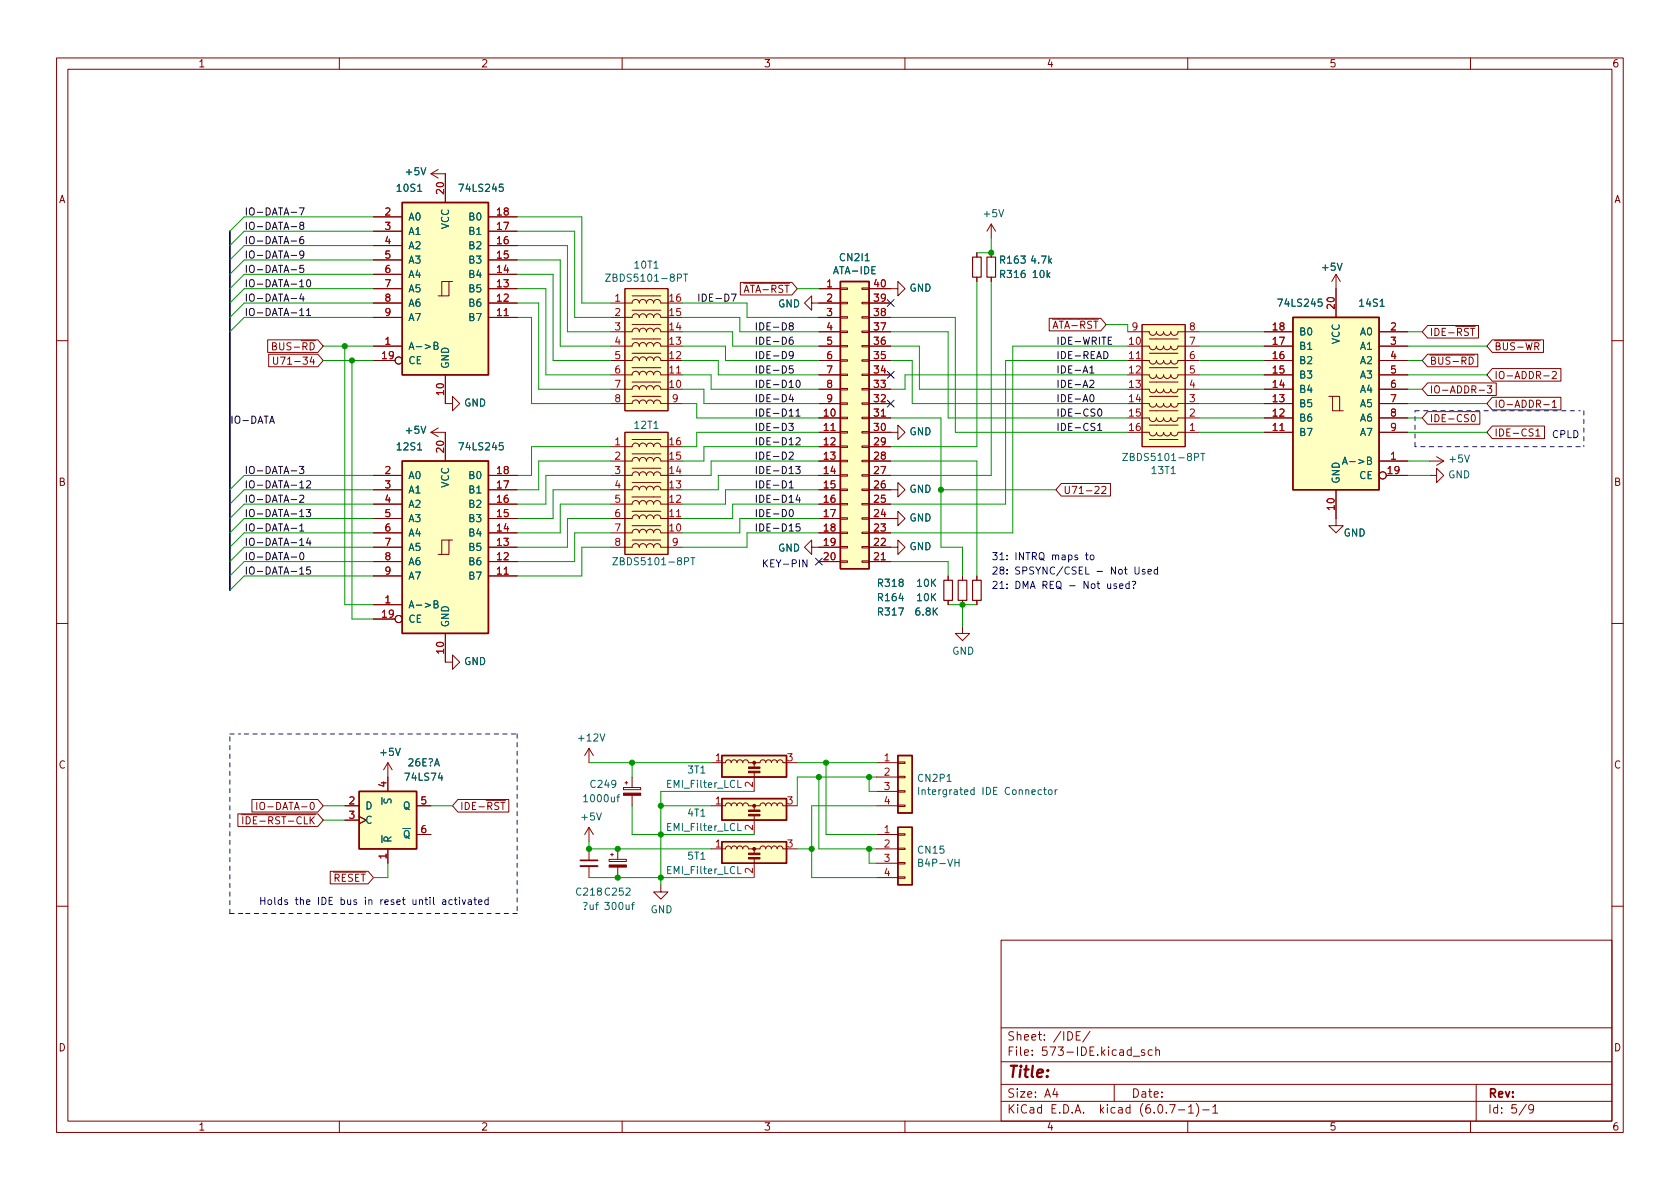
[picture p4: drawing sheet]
<svg xmlns="http://www.w3.org/2000/svg" width="297mm" height="210mm" viewBox="0 0 297 210" stroke-linecap="round" stroke-linejoin="round" font-family="sans-serif">
<g fill="none" stroke="#840000" stroke-width=".18">
<path d="M10 10.2h277v190.1h-277zM12 12.2h273v186.1h-273zM60 10.2v2M110 10.2v2M160 10.2v2M210 10.2v2M260 10.2v2M66 38.3h5.1M76.2 30.7l1.3 .8M76.2 30.7h2.5v5.1M77.5 30l-1.3 .7M86.4 38.3h5"/>
<path d="M175.3 39.6v2.6M175.3 39.6l-.8 1.3M175.3 39.6l.7 1.3M66 56.1h5.1M66 53.6h5.1M66 51h5.1M66 48.5h5.1M66 46h5.1M66 43.4h5.1M66 40.9h5.1M79.4 49.8h-1.3v2.5M80 49.8h-.6v2.5h-1.9"/>
<path d="M86.4 56.1h5M86.4 53.6h5M86.4 51h5M86.4 48.5h5M86.4 46h5M86.4 43.4h5M86.4 40.9h5M107.9 58.7h3.9a.64 .64 0 0 1 .6-.7 .64 .64 0 0 1 .6 .7 .64 .64 0 0 1 .7-.7 .64 .64 0 0 1 .6 .7 .64 .64 0 0 1 .6-.7 .64 .64 0 0 1 .7 .7 .64 .64 0 0 1 .6-.7 .64 .64 0 0 1 .6 .7h1.3M107.9 56.1h3.9a.64 .64 0 0 1 .6-.6 .64 .64 0 0 1 .6 .6 .64 .64 0 0 1 .7-.6 .64 .64 0 0 1 .6 .6 .64 .64 0 0 1 .6-.6 .64 .64 0 0 1 .7 .6 .64 .64 0 0 1 .6-.6 .64 .64 0 0 1 .6 .6h1.3M107.9 53.6h3.9a.64 .64 0 0 1 .6-.6 .64 .64 0 0 1 .6 .6 .64 .64 0 0 1 .7-.6 .64 .64 0 0 1 .6 .6 .64 .64 0 0 1 .6-.6 .64 .64 0 0 1 .7 .6 .64 .64 0 0 1 .6-.6 .64 .64 0 0 1 .6 .6h1.3M110.5 51h7.6v21.6h-7.6zM111.8 59.9h5"/>
<path d="M111.8 57.4h5M111.8 54.9h5M111.8 52.3h5M130.9 49.9h9.1l1 1.1-1 1.2h-9.1zM143.5 53.6v-1.3l-1.3 1.3 1.3 1.3v-1.3h5.1M144.8 58.7h3.8M144.8 56.1h3.8M144.8 51h3.8M148.6 58.5h1.3v.3h-1.3zM148.6 56h1.3v.3h-1.3zM148.6 53.5h1.3v.2h-1.3zM148.6 50.9h1.3v.3h-1.3z"/>
<path d="M152.4 58.5h1.3v.3h-1.3zM152.4 56h1.3v.3h-1.3zM152.4 53.5h1.3v.2h-1.3zM152.4 50.9h1.3v.3h-1.3zM153.7 51h5v-1.2l1.3 1.2-1.3 1.3v-1.3M153.7 58.7h3.8M153.7 56.1h3.8M153.7 53.6h3.8M172.7 44.7v.8M172.7 49v.8M175.3 44.7v.8M175.3 49v.8"/>
<path d="M185.5 56.3h9.1l1 1.1-1 1.1h-9.1zM199.4 58.7h3.8a.64 .64 0 0 0 .6 .6 .64 .64 0 0 0 .7-.6 .64 .64 0 0 0 .6 .6 .64 .64 0 0 0 .6-.6 .64 .64 0 0 0 .7 .6 .64 .64 0 0 0 .6-.6 .64 .64 0 0 0 .6 .6 .64 .64 0 0 0 .7-.6h3.8M201.9 57.4h7.6v21.6h-7.6zM203.2 59.9h5.1M223.5 58.7h5.1M236.2 48.5l.8 1.3M236.2 48.5v7.6M236.2 48.5l-.7 1.3M243.8 58.7h5.1M252.4 57.6h9v2.2h-9l-.9-1.1zM10 60.2h2M47.3 60.1h8.9l.9 1.1-.9 1.1h-8.9z"/>
<path d="M47.5 62.6h8.7l.9 1.1-.9 1.2h-8.7zM48.4 63.1v1.1l.2 .2h.4l.1-.2v-1.1M49.6 63.1h.8l-.5 1.3M66 61.2h5.1M66 63.7h3.8M76.2 76.4h2.5v5.1M76.2 76.4l1.3 .8M77.5 75.7l-1.3 .7M78.7 66.3v5.1h1.3v-1.3l1.3 1.3-1.3 1.2v-1.2M107.9 71.4h3.9a.64 .64 0 0 1 .6-.7 .64 .64 0 0 1 .6 .7 .64 .64 0 0 1 .7-.7 .64 .64 0 0 1 .6 .7 .64 .64 0 0 1 .6-.7 .64 .64 0 0 1 .7 .7 .64 .64 0 0 1 .6-.7 .64 .64 0 0 1 .6 .7h3.8M107.9 68.8h3.9a.64 .64 0 0 1 .6-.6 .64 .64 0 0 1 .6 .6 .64 .64 0 0 1 .7-.6 .64 .64 0 0 1 .6 .6 .64 .64 0 0 1 .6-.6 .64 .64 0 0 1 .7 .6 .64 .64 0 0 1 .6-.6 .64 .64 0 0 1 .6 .6h1.3M107.9 66.3h3.9a.64 .64 0 0 1 .6-.6 .64 .64 0 0 1 .6 .6 .64 .64 0 0 1 .7-.6 .64 .64 0 0 1 .6 .6 .64 .64 0 0 1 .6-.6 .64 .64 0 0 1 .7 .6 .64 .64 0 0 1 .6-.6 .64 .64 0 0 1 .6 .6h3.8"/>
<path d="M107.9 63.7h3.9a.64 .64 0 0 1 .6-.6 .64 .64 0 0 1 .6 .6 .64 .64 0 0 1 .7-.6 .64 .64 0 0 1 .6 .6 .64 .64 0 0 1 .6-.6 .64 .64 0 0 1 .7 .6 .64 .64 0 0 1 .6-.6 .64 .64 0 0 1 .6 .6h1.3M107.9 61.2h3.9a.64 .64 0 0 1 .6-.6 .64 .64 0 0 1 .6 .6 .64 .64 0 0 1 .7-.6 .64 .64 0 0 1 .6 .6 .64 .64 0 0 1 .6-.6 .64 .64 0 0 1 .7 .6 .64 .64 0 0 1 .6-.6 .64 .64 0 0 1 .6 .6h1.3M107.9 79h3.9a.64 .64 0 0 1 .6-.6 .64 .64 0 0 1 .6 .6 .64 .64 0 0 1 .7-.6 .64 .64 0 0 1 .6 .6 .64 .64 0 0 1 .6-.6 .64 .64 0 0 1 .7 .6 .64 .64 0 0 1 .6-.6 .64 .64 0 0 1 .6 .6h1.3M110.5 76.4h7.6v21.6h-7.6zM111.8 62.5h5M111.8 65h5M111.8 67.6h5M111.8 70.1h5M111.8 77.7h5M144.8 61.2h3.8M144.8 63.7h3.8M144.8 66.3h3.8"/>
<path d="M144.8 68.8h3.8M144.8 71.4h3.8M144.8 73.9h3.8M144.8 76.4h3.8M144.8 79h3.8M148.6 78.9h1.3v.2h-1.3zM148.6 76.3h1.3v.3h-1.3zM148.6 73.8h1.3v.2h-1.3zM148.6 71.2h1.3v.3h-1.3zM148.6 68.7h1.3v.3h-1.3zM148.6 66.2h1.3v.2h-1.3zM148.6 63.6h1.3v.3h-1.3z"/>
<path d="M148.6 61.1h1.3v.2h-1.3zM152.4 78.9h1.3v.2h-1.3zM152.4 76.3h1.3v.3h-1.3zM152.4 73.8h1.3v.2h-1.3zM152.4 71.2h1.3v.3h-1.3zM152.4 68.7h1.3v.3h-1.3zM152.4 66.2h1.3v.2h-1.3zM152.4 63.6h1.3v.3h-1.3zM152.4 61.1h1.3v.2h-1.3zM153.7 76.4h5v-1.2l1.3 1.2-1.3 1.3v-1.3M153.7 61.2h3.8M153.7 63.7h3.8"/>
<path d="M153.7 66.3h3.8M153.7 68.8h3.8M153.7 71.4h3.8M153.7 73.9h3.8M153.7 79h3.8M199.4 63.7h3.8a.64 .64 0 0 0 .6 .7 .64 .64 0 0 0 .7-.7 .64 .64 0 0 0 .6 .7 .64 .64 0 0 0 .6-.7 .64 .64 0 0 0 .7 .7 .64 .64 0 0 0 .6-.7 .64 .64 0 0 0 .6 .7 .64 .64 0 0 0 .7-.7h3.8M201.9 61.2h1.3a.64 .64 0 0 0 .6 .6 .64 .64 0 0 0 .7-.6 .64 .64 0 0 0 .6 .6 .64 .64 0 0 0 .6-.6 .64 .64 0 0 0 .7 .6 .64 .64 0 0 0 .6-.6 .64 .64 0 0 0 .6 .6 .64 .64 0 0 0 .7-.6h3.8M201.9 66.3h1.3a.64 .64 0 0 0 .6 .6 .64 .64 0 0 0 .7-.6 .64 .64 0 0 0 .6 .6 .64 .64 0 0 0 .6-.6 .64 .64 0 0 0 .7 .6 .64 .64 0 0 0 .6-.6 .64 .64 0 0 0 .6 .6 .64 .64 0 0 0 .7-.6h3.8M201.9 68.8h1.3a.64 .64 0 0 0 .6 .7 .64 .64 0 0 0 .7-.7 .64 .64 0 0 0 .6 .7 .64 .64 0 0 0 .6-.7 .64 .64 0 0 0 .7 .7 .64 .64 0 0 0 .6-.7 .64 .64 0 0 0 .6 .7 .64 .64 0 0 0 .7-.7h3.8M201.9 71.4h1.3a.64 .64 0 0 0 .6 .6 .64 .64 0 0 0 .7-.6 .64 .64 0 0 0 .6 .6 .64 .64 0 0 0 .6-.6 .64 .64 0 0 0 .7 .6 .64 .64 0 0 0 .6-.6 .64 .64 0 0 0 .6 .6 .64 .64 0 0 0 .7-.6h3.8M201.9 73.9h1.3a.64 .64 0 0 0 .6 .6 .64 .64 0 0 0 .7-.6 .64 .64 0 0 0 .6 .6 .64 .64 0 0 0 .6-.6 .64 .64 0 0 0 .7 .6 .64 .64 0 0 0 .6-.6 .64 .64 0 0 0 .6 .6 .64 .64 0 0 0 .7-.6h3.8M201.9 76.4h1.3a.64 .64 0 0 0 .6 .7 .64 .64 0 0 0 .7-.7 .64 .64 0 0 0 .6 .7 .64 .64 0 0 0 .6-.7 .64 .64 0 0 0 .7 .7 .64 .64 0 0 0 .6-.7 .64 .64 0 0 0 .6 .7 .64 .64 0 0 0 .7-.7h3.8"/>
<path d="M203.2 62.5h5.1M203.2 65h5.1M203.2 67.6h5.1M203.2 70.1h5.1M203.2 72.6h5.1M203.2 75.2h5.1M203.2 77.7h5.1M223.5 61.2h5.1M223.5 63.7h5.1M223.5 66.3h5.1M223.5 68.8h5.1M223.5 71.4h5.1"/>
<path d="M223.5 73.9h5.1M223.5 76.4h5.1M234.9 70.1h.7v2.5h1.9M235.6 70.1h1.3v2.5M243.8 61.2h5.1M243.8 63.7h5.1M243.8 66.3h5.1M243.8 68.8h5.1M243.8 71.4h5.1M243.8 73.9h5.1M243.8 76.4h5.1M252.4 67.7h12.2v2.2h-12.2l-.9-1.1z"/>
<path d="M252.4 62.6h8.9v2.3h-8.9l-.9-1.2zM252.4 72.8h9.3v2.2h-9.3l-.9-1.1zM260.3 73.4l.1-.1a.68 .68 0 0 1 .5 .6 .68 .68 0 0 1-.5 .7 .85 .85 0 0 1-.1-1.2zM261.5 69h1M263 68.2h.8l-.5 .5 .4 .1v.6l-.2 .1-.5-.1M263.8 70.3h12.2v2.2h-12.2l-.9-1.1zM263.8 75.3h9.3v2.3h-9.3l-.9-1.2zM263.8 60.1h9.1v2.2h-9.1l-.9-1.1zM263.8 65.2h12.2v2.2h-12.2l-.9-1.1zM271.6 76.2l.3-.4v1.3M271.6 77.1h.7M272.9 71.5h1"/>
<path d="M272.9 66.5h1M274.5 71.1l.3-.3v1.2M274.5 65.8l.4-.1 .3 .3-.8 1h.8M274.5 72h.7M285 60.2h2M66 84.1h5.1M66 86.6h5.1M66 89.1h5.1M66 91.7h5.1M66 94.2h5.1M66 96.8h5.1M66 99.3h5.1"/>
<path d="M79.4 95.5h-1.3v2.5M80 95.5h-.6v2.5h-1.9M86.4 84.1h5M86.4 86.6h5M86.4 89.1h5M86.4 91.7h5M86.4 94.2h5M86.4 96.8h5M86.4 99.3h5M107.9 96.8h3.9a.64 .64 0 0 1 .6-.7 .64 .64 0 0 1 .6 .7 .64 .64 0 0 1 .7-.7 .64 .64 0 0 1 .6 .7 .64 .64 0 0 1 .6-.7 .64 .64 0 0 1 .7 .7 .64 .64 0 0 1 .6-.7 .64 .64 0 0 1 .6 .7h3.8M107.9 94.2h3.9a.64 .64 0 0 1 .6-.6 .64 .64 0 0 1 .6 .6 .64 .64 0 0 1 .7-.6 .64 .64 0 0 1 .6 .6 .64 .64 0 0 1 .6-.6 .64 .64 0 0 1 .7 .6 .64 .64 0 0 1 .6-.6 .64 .64 0 0 1 .6 .6h1.3M107.9 91.7h3.9a.64 .64 0 0 1 .6-.6 .64 .64 0 0 1 .6 .6 .64 .64 0 0 1 .7-.6 .64 .64 0 0 1 .6 .6 .64 .64 0 0 1 .6-.6 .64 .64 0 0 1 .7 .6 .64 .64 0 0 1 .6-.6 .64 .64 0 0 1 .6 .6h3.8"/>
<path d="M107.9 89.1h3.9a.64 .64 0 0 1 .6-.6 .64 .64 0 0 1 .6 .6 .64 .64 0 0 1 .7-.6 .64 .64 0 0 1 .6 .6 .64 .64 0 0 1 .6-.6 .64 .64 0 0 1 .7 .6 .64 .64 0 0 1 .6-.6 .64 .64 0 0 1 .6 .6h1.3M107.9 86.6h3.9a.64 .64 0 0 1 .6-.6 .64 .64 0 0 1 .6 .6 .64 .64 0 0 1 .7-.6 .64 .64 0 0 1 .6 .6 .64 .64 0 0 1 .6-.6 .64 .64 0 0 1 .7 .6 .64 .64 0 0 1 .6-.6 .64 .64 0 0 1 .6 .6h1.3M107.9 84.1h3.9a.64 .64 0 0 1 .6-.7 .64 .64 0 0 1 .6 .7 .64 .64 0 0 1 .7-.7 .64 .64 0 0 1 .6 .7 .64 .64 0 0 1 .6-.7 .64 .64 0 0 1 .7 .7 .64 .64 0 0 1 .6-.7 .64 .64 0 0 1 .6 .7h1.3M107.9 81.5h3.9a.64 .64 0 0 1 .6-.6 .64 .64 0 0 1 .6 .6 .64 .64 0 0 1 .7-.6 .64 .64 0 0 1 .6 .6 .64 .64 0 0 1 .6-.6 .64 .64 0 0 1 .7 .6 .64 .64 0 0 1 .6-.6 .64 .64 0 0 1 .6 .6h1.3M111.8 95.5h5M111.8 93h5M111.8 90.4h5M111.8 87.9h5M111.8 85.3h5M111.8 82.8h5M111.8 80.3h5M143.5 96.8v-1.3l-1.3 1.3 1.3 1.2v-1.2h5.1"/>
<path d="M144.8 81.5h3.8M144.8 84.1h3.8M144.8 86.6h3.8M144.8 89.1h3.8M144.8 91.7h3.8M144.8 94.2h3.8M144.8 99.3h3.8M148.6 99.2h1.3v.2h-1.3zM148.6 96.6h1.3v.3h-1.3zM148.6 94.1h1.3v.3h-1.3zM148.6 91.6h1.3v.2h-1.3zM148.6 89h1.3v.3h-1.3z"/>
<path d="M148.6 86.5h1.3v.2h-1.3zM148.6 83.9h1.3v.3h-1.3zM148.6 81.4h1.3v.3h-1.3zM152.4 99.2h1.3v.2h-1.3zM152.4 96.6h1.3v.3h-1.3zM152.4 94.1h1.3v.3h-1.3zM152.4 91.6h1.3v.2h-1.3zM152.4 89h1.3v.3h-1.3zM152.4 86.5h1.3v.2h-1.3zM152.4 83.9h1.3v.3h-1.3zM152.4 81.4h1.3v.3h-1.3zM153.7 96.8h5v-1.3l1.3 1.3-1.3 1.2v-1.2"/>
<path d="M153.7 91.7h5v-1.3l1.3 1.3-1.3 1.3v-1.3M153.7 86.6h5v-1.3l1.3 1.3-1.3 1.3v-1.3M153.7 81.5h3.8M153.7 84.1h3.8M153.7 89.1h3.8M153.7 94.2h3.8M153.7 99.3h3.8M187.6 85.5h8.7v2.2h-8.7l-.9-1.1zM193.6 86.1l.5-.1 .2 .4-.8 .9h.8M194.8 86.1l.5-.1 .2 .4-.8 .9h.8M236.2 86.6v6.4h-1.3l1.3 1.2 1.3-1.2h-1.3M243.8 81.5h5.1"/>
<path d="M245.1 84.1h3.8M252.7 84.1h1.3v-1.3l1.3 1.3-1.3 1.2v-1.2M252.7 81.5h2.6M254 80.8l1.3 .7M255.3 81.5l-1.3 .8M10 110.2h2M66 106.9h5.1M66 101.8h5.1M66 109.5h3.8M78.7 112v5.1h1.3v-1.3l1.3 1.3-1.3 1.3v-1.3M86.4 101.8h5M167.6 101.8v.8"/>
<path d="M167.6 106.2v.7M170.2 110.7v1.3h1.2l-1.2 1.3-1.3-1.3h1.3M170.2 101.8v.8M170.2 106.2v.7M172.7 101.8v.8M172.7 106.2v.7M285 110.2h2M68.6 134.9l-.8 1.2M68.6 134.9v5M68.6 134.9l.7 1.2M104.1 132.3v2.6M104.1 132.3l-.7 1.3"/>
<path d="M104.1 132.3l.8 1.3M110.2 139.3h3.1v.3h-3.1zM110.5 138.4h.5M110.7 138.2v.5M111.8 137.4v1.9M125.7 134.9h2.6l.1-.4 .4-.1 .3 .1 .2 .4 .1-.4 .3-.1 .5 .1 .1 .4 .1-.3 .2-.2 .5 .1 .2 .4 .2-.4 .3-.1 .4 .1 .1 .4h2.1l.1-.4 .3-.1 .4 .1 .2 .4 .2-.4 .4-.1 .3 .1 .1 .4 .2-.4 .4-.1 .3 .1 .1 .4 .2-.4 .3-.1 .4 .1 .1 .4h2.6M133.3 134.9v.7M133.3 136.6v3.3M154.9 134.9h3.8M154.9 137.4h3.8M154.9 139.9h3.8M158.7 139.8h1.3v.3h-1.3z"/>
<path d="M158.7 137.3h1.3v.2h-1.3zM158.7 134.7h1.3v.3h-1.3zM42.1 143.9h14.1l.9 1.1-.9 1.1h-14.1zM42.6 144.1h.6M44.5 141.4h11.7l.9 1.1-.9 1.1h-11.7zM45.4 141.9v1.3M46 142.1l.2-.2a.43 .43 0 0 1 .6 .4v.4a.42 .42 0 0 1-.4 .5 .42 .42 0 0 1-.5-.5zM58.4 154.1h6.7l.9 1.1-.9 1.1h-6.7zM61 142.5h2.5M61 145h2.5M63.5 144.4l1.3 .6-1.3 .7M68.6 150.1v2.5"/>
<path d="M73.7 147.6h2.5M73.7 142.5h2.5M81 141.4h9v2.2h-9l-1-1.1zM104.1 146.3v2.5M104.1 150.1v2M104.1 153.2v2M104.1 146.3l-.7 1.3M104.1 146.3l.8 1.3M107.7 152h3v.3h-3zM107.9 151.1h.6M108.2 150.9v.5M109.2 150.1v1.9"/>
<path d="M109.2 153.3v1.9M111.8 140.6v1.9M116.8 156.5v1.2h1.3l-1.3 1.3-1.2-1.3h1.2M125.7 142.5h2.6l.1-.4 .4-.1 .3 .1 .2 .4 .1-.4 .3-.1 .5 .1 .1 .4 .1-.3 .2-.2 .5 .1 .2 .4 .2-.4 .3-.1 .4 .1 .1 .4h2.1l.1-.3 .3-.2 .4 .1 .2 .4 .2-.4 .4-.1 .3 .2 .1 .3 .2-.4 .4-.1 .3 .2 .1 .3 .2-.4 .3-.1 .4 .1 .1 .4h2.6M125.7 150.1h2.6l.1-.4 .4-.1 .3 .1 .2 .4 .1-.4 .3-.1 .5 .1 .1 .4 .1-.3 .2-.2 .5 .1 .2 .4 .2-.4 .3-.1 .4 .1 .1 .4h2.1l.1-.3 .3-.2 .4 .1 .2 .4 .2-.4 .4-.1 .3 .2 .1 .3 .2-.4 .4-.1 .3 .2 .1 .3 .2-.4 .3-.1 .4 .1 .1 .4h2.6M133.3 142.5v.8M133.3 144.3v3.3M133.3 150.1v.8M133.3 151.9v3.3M154.9 147.6h3.8M154.9 150.1h3.8M154.9 152.6h3.8"/>
<path d="M154.9 155.2h3.8M154.9 142.5h3.8M158.7 155.1h1.3v.2h-1.3zM158.7 152.5h1.3v.3h-1.3zM158.7 150h1.3v.2h-1.3zM158.7 147.4h1.3v.3h-1.3zM158.7 142.4h1.3v.2h-1.3zM10 160.2h2M177 166.3h108v32h-108zM285 160.2h2M60 198.3v2M110 198.3v2"/>
<path d="M160 198.3v2M177 194.8h108M177 191.8h108M177 187.8h108M177 181.8h108M186.5 192.5l-.4 1h1M186.9 193v1M190.3 183.1h.5M191 182.4h-.7v1.5h.7M192.7 182.4l-1.3 1.9M197 191.8v3M200.4 186.8h1.1"/>
<path d="M202.4 185.7l-.4-.1-.2 .2 .1 .3 .5 .1v.4h-.6M203.7 185.7l-.4-.1-.3 .3v.4l.1 .3h.6M204.4 185.8l.2-.2 .3 .1 .1 .9M204.4 185.1v1.5M206.8 195.3h1l-.7 1.5M208.4 196.3h1.1M210 198.3v2M210.1 195.8l.5-.5v1.5M210.1 196.8h.9M211.5 195.1a1.72 1.72 0 0 1 0 2.3M212.6 196.3h1.2M214.4 195.8l.5-.5v1.5"/>
<path d="M214.4 196.8h.9M260 198.3v2M261 191.8v6.5M269.9 195.3l-1.3 1.9M271.2 196l-.3 .3h-.3l-.3-.3 .1-.6 .5-.1 .2 .2a.99 .99 0 0 1-.4 1.3h-.3"/>
<circle cx="70.5" cy="63.7" r=".63"/>
<circle cx="244.5" cy="84.1" r=".63"/>
<circle cx="70.5" cy="109.5" r=".63"/>
</g>
<g fill="#ffffc2" stroke="#ffffc2" stroke-width=".18">
<path d="M158.7 146.3h2.6v10.2h-2.6z"/>
<path d="M201.9 57.4h7.6v21.6h-7.6z"/>
<path d="M110.5 51h7.6v21.6h-7.6z"/>
<path d="M63.5 139.9h10.2v10.2h-10.2z"/>
<path d="M127.6 133.6h11.5v3.8h-11.5z"/>
<path d="M71.1 35.8h15.3v30.5h-15.3z"/>
<path d="M127.6 141.2h11.5v3.8h-11.5z"/>
<path d="M127.6 148.8h11.5v3.8h-11.5z"/>
<path d="M148.6 49.8h5.1v50.8h-5.1z"/>
<path d="M158.7 133.6h2.6v10.2h-2.6z"/>
<path d="M71.1 81.5h15.3v30.5h-15.3z"/>
<path d="M228.6 56.1h15.2v30.5h-15.2z"/>
<path d="M110.5 76.4h7.6v21.6h-7.6z"/>
</g>
<path d="M71.1 35.8h15.3v30.5h-15.3zM148.6 49.8h5.1v50.8h-5.1zM228.6 56.1h15.2v30.5h-15.2zM71.1 81.5h15.3v30.5h-15.3zM63.5 139.9h10.2v10.2h-10.2zM127.6 133.6h11.5v3.8h-11.5zM158.7 133.6h2.6v10.2h-2.6zM127.6 141.2h11.5v3.8h-11.5zM127.6 148.8h11.5v3.8h-11.5zM158.7 146.3h2.6v10.2h-2.6z" fill="none" stroke="#840000" stroke-width=".25"/>
<g fill="none" stroke="#006464" stroke-width=".18">
<path d="M107.1 48.5h.8l-.8 1.2h.8M120.9 48.5h.7M121.2 48.5v1.2M76.7 61.1h.6l.1-.2v-.3l-.7-.1v1.3h.5l.2-.1 .1-.3-.3-.3M108.3 98.6h.9l-.9 1.3h.9M122.1 98.6h.8M122.5 98.6v1.3M198.5 80.2h.9l-.9 1.2h.9M212.3 80.2h.7M212.7 80.2v1.2M237.4 82.1l.4-1.3 .4 1.3M237.5 81.7h.6"/>
<path d="M76.7 106.8h.6l.1-.2v-.2l-.7-.2v1.3h.5l.2-.1 .1-.3-.3-.3M130.4 138v1.3h.7M162.4 139.2v1.3M163 139.8l.2-.1h.3l.1 .8M163 139.7v.8M184.5 139.7h.5M184.7 139.2v1.1l.3 .2M185.4 139.8l.2-.1 .4 .1v.5l-.1 .1-.3 .1-.2-.1zM186.6 139.7v.8M186.9 139.7l-.3 .2M109.1 140.9h.4M109.5 140.5l-.3 .2v1.1"/>
<path d="M130.4 145.6v1.3h.7M130.4 153.2v1.3h.7"/>
</g>
<g fill="#840000" stroke="#840000" stroke-width=".18">
<path d="M107.7 153h3v.3h-3z"/>
<path d="M132.3 136.4h2.1v.2h-2.1z"/>
<path d="M132.3 135.6h2.1v.3h-2.1z"/>
<path d="M132.3 144h2.1v.3h-2.1z"/>
<path d="M132.3 143.3h2.1v.2h-2.1z"/>
<path d="M132.3 151.6h2.1v.3h-2.1z"/>
<path d="M132.3 150.9h2.1v.2h-2.1z"/>
<path d="M110.2 140.3h3.1v.3h-3.1z"/>
<circle cx="133.3" cy="134.9" r=".25"/>
<circle cx="133.3" cy="142.5" r=".25"/>
<circle cx="133.3" cy="150.1" r=".25"/>
</g>
<path d="M102.6 153.2h3.1" fill="none" stroke="#840000" stroke-width=".33"/>
<path d="M102.6 152.1h3.1" fill="none" stroke="#840000" stroke-width=".3"/>
<path d="M172 45.5h1.5v3.5h-1.5zM174.5 45.5h1.5v3.5h-1.5zM166.9 102.6h1.5v3.6h-1.5zM169.4 102.6h1.5v3.6h-1.5zM172 102.6h1.5v3.6h-1.5z" fill="none" stroke="#840000" stroke-width=".2"/>
<g fill="none" stroke="#0f0f0f" stroke-width=".18">
<path d="M52.9 36.8h.9l-.6 1.2M53.2 39.8l-.2-.2 .1-.2 .1-.1 .4 .1 .1 .1v.2l-.6 .2-.1 .2v.2l.2 .3h.3l.2-.3v-.3l-.2-.2M53 54.9l.4-.4v1.3M53 55.8h.7M53 50.7h.7M53.3 51.9l-.3 .9h.8M53.6 41.8l-.4 .1a.86 .86 0 0 0 0 1.2l.5-.1v-.4l-.2-.3h-.3l-.2 .3M53.6 52.4v.9M53.7 46.9h-.6l-.1 .6 .2-.1 .4 .1 .1 .1v.5l-.2 .1-.5-.1M53.7 44.9l-.2 .3h-.3l-.2-.3 .1-.5h.4l.2 .1a.84 .84 0 0 1-.3 1.1h-.3M54.2 54.9l.4-.4v1.3M54.2 55.8h.7"/>
<path d="M54.3 49.6l.2-.1a.68 .68 0 0 1 .4 .6 .68 .68 0 0 1-.4 .6l-.2-.1-.1-.4zM129.3 52h.9l-.6 1.3M139.8 57.6l-.3-.2 .1-.2 .2-.1h.3l.2 .2-.1 .2-.5 .2-.2 .2 .1 .3 .2 .1h.2l.3-.2-.1-.4-.2-.1M140.1 59.6l-.3 .1a.85 .85 0 0 0 0 1.2l.4-.1 .1-.5-.3-.2h-.2l-.3 .2M196.6 59.6h-.6v1.3h.6M47.7 74.9l.4-1.3 .4 1.3M139.5 74.9h.8l-.5 .4 .4 .2v.5l-.2 .1-.5-.1M139.8 69.7l-.3 .9h.8M140.1 70.2v.8M140.2 64.7h-.6l-.1 .6 .2-.1h.4l.2 .2-.1 .4-.2 .2-.5-.2M140.3 62.7l-.3 .2h-.2l-.3-.2 .2-.5h.3l.2 .1a.84 .84 0 0 1-.3 1.1h-.2M140.7 77.5l.5-.1 .3 .4-.8 .9h.8"/>
<path d="M140.7 72.7l.4-.4v1.3M140.7 73.6h.8M140.9 67.4l.1-.2a.68 .68 0 0 1 .5 .7 .68 .68 0 0 1-.5 .6l-.1-.1-.2-.4zM192.7 67.4l.5-.2 .2 .4-.8 .9h.8M192.7 65.1l.4-.4v1.3M192.7 66h.7M192.8 69.9l.2-.1a.68 .68 0 0 1 .4 .6 .68 .68 0 0 1-.4 .6l-.2-.1-.1-.3zM194.1 75.2l.3-.3v1.2M194.1 76.1h.7M194.2 72.4l.2-.1a.68 .68 0 0 1 .4 .7 .68 .68 0 0 1-.4 .6l-.2-.1-.1-.4zM195.2 62.2a.64 .64 0 0 1 .7 .6 .64 .64 0 0 1-.7 .6zM51.5 93.4h.9"/>
<path d="M52.9 82.5h.8l-.4 .5 .4 .1v.5l-.2 .1-.6-.1M53 93l.4-.4v1.3M53 87.7l.5-.1 .2 .3-.8 .9h.8M53 86.3h.7M53 91.4h.7M53 96.4h.7M53 93.9h.7M53.2 97.8l.1-.1a.68 .68 0 0 1 .4 .7 .68 .68 0 0 1-.4 .6 .84 .84 0 0 1-.1-1.2zM54.1 90.1h.8l-.4 .5 .4 .1v.5l-.2 .2-.6-.2M54.2 85.1l.5-.1 .2 .4-.8 .9h.8M54.5 95.1l-.3 .9h.8M54.8 95.6v.8"/>
<path d="M139.5 80.1l.5-.2 .3 .4-.8 .9h.8M139.5 85.4l.4-.4v1.3M139.5 86.3h.8M139.7 90.2l.1-.1a.68 .68 0 0 1 .5 .6 .68 .68 0 0 1-.5 .7l-.1-.2-.2-.3zM140.7 82.5h.8l-.5 .5 .4 .1v.5l-.2 .1-.5-.1M141 87.5l-.3 .9h.8M141.3 88v.8M141.4 92.6h-.6l-.1 .6 .2-.1 .4 .1 .2 .2-.1 .4-.2 .1-.5-.1M53 101.5h.7M54.9 100.3h-.6l-.1 .6 .2-.2 .4 .1 .1 .2v.4l-.2 .1-.5-.1"/>
</g>
<g fill="none" stroke="#0000c2" stroke-width=".18">
<path d="M142.7 99v1.3l-.7-1.3v1.3M191.9 98.1h.5M192.1 97.7v1.1l.3 .2M192.9 98.2l.3-.1 .2 .3v.3l-.2 .3-.3-.1-.1-.2zM197.4 103.3l-.3-.1-.2 .2 .1 .2 .4 .1v.3h-.5M198 103.6l.6-.1-.1-.2-.4-.1-.1 .2v.6h.5M199.6 103.3l-.3-.1-.3 .3 .2 .5h.4M199.6 102.8v1.3M200.2 102.9l.4-.1 .2 .2-.4 .6M200.4 103.9v.2M200.7 100.3v1l.2 .2h.3l.2-.2v-1M202.4 100.7h-.3l-.2 .2 .1 .1 .4 .2v.3h-.5"/>
<path d="M203 101.1l.6-.1-.1-.3h-.3l-.2 .2v.6h.5M204.7 100.7h-.4l-.2 .2 .1 .6h.5M204.7 100.3v1.2M78.3 159.2h.5v.7M78.8 159.4l-.4 .1-.2 .1 .2 .3h.4M80 159.2l-.4-.1-.2 .2 .1 .6h.5M80.3 159.1h.5M80.5 158.7v1.1l.3 .1M81.2 158.7v.1M81.2 159.1v.8M81.7 159.1l.3 .8 .3-.8M82.8 159.2h.5l.1 .7"/>
<path d="M83.4 159.4l-.5 .1-.2 .1 .2 .3h.5M83.8 159.1h.5M84 158.7v1.1l.3 .1M84.6 159.5l.6-.1v-.2l-.4-.1-.2 .2 .1 .6h.5M86.3 159.2l-.3-.1-.3 .2 .1 .6h.5M86.3 158.7v1.2"/>
</g>
<path d="M250.2 72.6h29.2M250.2 79v-6.4M279.4 79h-29.2M280 72.6v6.4M40.6 129.8h1.9M43.2 129.8h48.2M91.4 129.8v31.7M40.6 161.5h2.6M40.6 161.5v-31.7M91.4 161.5h-48.2" fill="none" stroke="#0000c2" stroke-width=".18" stroke-dasharray=".8 .8"/>
<path d="M40.6 40.9v63.5" fill="none" stroke="#000084" stroke-width=".3"/>
<g fill="none" stroke="#009600" stroke-width=".18">
<path d="M66 38.3h-22.8l-2.6 2.6M91.4 38.3h11.5v15.3h5M66 56.1h-22.8l-2.6 2.6M66 53.6h-22.8l-2.6 2.5M66 40.9h-22.8l-2.6 2.5M66 48.5h-22.8l-2.6 2.5M66 46h-22.8l-2.6 2.5M66 43.4h-22.8l-2.6 2.6M66 51h-22.8l-2.6 2.6M91.4 56.1h2.6v15.3h13.9M91.4 40.9h10.2v15.2h6.3M91.4 48.5h6.4v15.2h10.1"/>
<path d="M91.4 53.6h3.8v15.2h12.7M91.4 43.4h8.9v15.3h7.6M91.4 46h7.7v15.2h8.8M91.4 51h5.1v15.3h11.4M120.6 56.1h10.2v2.6h14M120.6 58.7h8.9v2.5h15.3M120.6 53.6h11.5v2.5h12.7M141 51h3.8M157.5 56.1h11.4v20.3h30.5M157.5 58.7h10.1v15.2h31.8M172.7 49.8v29.2h-15.2M175.3 42.2v2.5h-2.6"/>
<path d="M175.3 49.8v34.3h-17.8M195.6 57.4h3.8v1.3M212.1 58.7h11.4M248.9 58.7h2.6M57.1 63.7h8.9M57.1 61.2h8.9M61 61.2v45.7h5M62.2 63.7v45.8h3.8M107.9 79h-13.9v5.1h-2.6M120.6 63.7h6.4v2.6h17.8M120.6 61.2h7.7v2.5h16.5M120.6 68.8h3.9v2.6h20.3"/>
<path d="M120.6 66.3h5.1v2.5h19.1M120.6 71.4h2.6v2.5h21.6M144.8 76.4h-21.6v2.6h-2.6M144.8 79h-20.3v2.5h-3.9M157.5 73.9h8.9v22.9h3.8v5M157.5 63.7h3.8v7.7h38.1M157.5 61.2h5.1v7.6h36.8M199.4 61.2h-20.3v33h-21.6M199.4 63.7h-21.6v25.4h-20.3M199.4 66.3h-39.4v2.5h-2.5M212.1 63.7h11.4M212.1 68.8h11.4"/>
<path d="M212.1 61.2h11.4M212.1 73.9h11.4M212.1 71.4h11.4M212.1 66.3h11.4M212.1 76.4h11.4M248.9 63.7h2.6M248.9 68.8h2.6M248.9 61.2h14M248.9 73.9h2.6M248.9 71.4h14M248.9 66.3h14M248.9 76.4h14"/>
<path d="M66 91.7h-22.8l-2.6 2.5M66 84.1h-22.8l-2.6 2.5M66 94.2h-22.8l-2.6 2.6M66 96.8h-22.8l-2.6 2.5M66 89.1h-22.8l-2.6 2.6M66 99.3h-22.8l-2.6 2.5M66 86.6h-22.8l-2.6 2.5M107.9 86.6h-10.1v5.1h-6.4M107.9 91.7h-7.6v5.1h-8.9M107.9 84.1h-11.4v5h-5.1M107.9 81.5h-12.7v5.1h-3.8M107.9 89.1h-8.8v5.1h-7.7"/>
<path d="M107.9 94.2h-6.3v5.1h-10.2M107.9 96.8h-5v5h-11.5M144.8 91.7h-14v2.5h-10.2M144.8 89.1h-15.3v2.6h-8.9M144.8 81.5h-19.1v2.6h-5.1M144.8 84.1h-17.8v2.5h-6.4M144.8 94.2h-12.7v2.6h-11.5M144.8 86.6h-16.5v2.5h-7.7M157.5 81.5h15.2v20.3M157.5 99.3h10.1v2.5M166.4 86.6h20.3M248.9 84.1h3.8"/>
<path d="M248.9 81.5h3.8M66 101.8h-22.8l-2.6 2.6M167.6 106.9h5.1M170.2 106.9v3.8M104.1 134.9h21.6M111.8 134.9v2.5M133.3 139.9h-16.5v16.6M141 134.9h13.9M144.8 137.4v12.7h10.1M146 134.9v12.7h8.9M153.7 137.4v2.5h1.2M154.9 137.4h-13.9v5.1"/>
<path d="M57.1 142.5h3.9M57.1 145h3.9M68.6 152.6v2.6h-2.6M76.2 142.5h3.8M104.1 155.2h29.2M104.1 148.8v1.3h21.6M111.8 142.5v5.1h21.5M116.8 142.5h8.9M141 150.1h2.5M153.7 150.1v2.5h1.2M154.9 142.5h-11.4v12.7h11.4"/>
</g>
<path d="M156.9 53l1.2 1.2M158.1 53l-1.2 1.2M156.9 70.8l1.2 1.2M156.9 65.7l1.2 1.2M158.1 70.8l-1.2 1.2M158.1 65.7l-1.2 1.2M144.2 98.7l1.2 1.2M145.4 98.7l-1.2 1.2" fill="none" stroke="#000084" stroke-width=".18"/>
<g fill="#009600" stroke="#009600" stroke-width=".18">
<circle cx="170.2" cy="106.9" r=".46"/>
<circle cx="153.7" cy="137.4" r=".46"/>
<circle cx="146" cy="134.9" r=".46"/>
<circle cx="144.8" cy="137.4" r=".46"/>
<circle cx="143.5" cy="150.1" r=".46"/>
<circle cx="153.7" cy="150.1" r=".46"/>
<circle cx="116.8" cy="147.6" r=".46"/>
<circle cx="109.2" cy="150.1" r=".46"/>
<circle cx="104.1" cy="150.1" r=".46"/>
<circle cx="109.2" cy="155.2" r=".46"/>
<circle cx="116.8" cy="155.2" r=".46"/>
<circle cx="111.8" cy="134.9" r=".46"/>
<circle cx="116.8" cy="142.5" r=".46"/>
<circle cx="175.3" cy="44.7" r=".46"/>
<circle cx="166.4" cy="86.6" r=".46"/>
<circle cx="61" cy="61.2" r=".46"/>
<circle cx="62.2" cy="63.7" r=".46"/>
</g>
<text font-size="2.8" fill="#840000" x="178" y="190.6">Title:</text>
<g font-size="2.1" fill="#840000">
<text x="178" y="184">Sheet: /IDE/</text>
<text x="178" y="186.7">File: 573-IDE.kicad_sch</text>
<text x="178" y="196.9">KiCad E.D.A. kicad (6.0.7-1)-1</text>
<text x="178" y="194.1">Size: A4</text>
<text x="200" y="194.1">Date:</text>
<text x="263" y="194.1">Rev:</text>
<text x="263" y="196.9">Id: 5/9</text>
</g>
<g font-size="1.8" fill="#840000">
<text x="35" y="11.9">1</text>
<text x="85" y="11.9">2</text>
<text x="135" y="11.9">3</text>
<text x="185" y="11.9">4</text>
<text x="235" y="11.9">5</text>
<text x="285" y="11.9">6</text>
<text x="10.3" y="35.9">A</text>
<text x="285.3" y="35.9">A</text>
<text x="130.6" y="51.8">~{ATA-RST}</text>
<text x="185.2" y="58.1">~{ATA-RST}</text>
<text x="252.7" y="59.4">IDE-~{RST}</text>
<text x="47.6" y="61.9">BUS-~{RD}</text>
<text x="50.1" y="64.5">U71-34</text>
<text x="252.7" y="64.5">~{BUS-RD}</text>
<text x="264.2" y="61.9">~{BUS-WR}</text>
<text x="252.7" y="69.6">IO-ADDR-3</text>
<text x="264.2" y="67">IO-ADDR-2</text>
<text x="252.7" y="74.6">IDE-CS0</text>
<text x="264.2" y="72.1">IO-ADDR-1</text>
<text x="264.2" y="77.2">IDE-CS1</text>
<text x="10.3" y="85.9">B</text>
<text x="188" y="87.3">U71-22</text>
<text x="285.3" y="85.9">B</text>
<text x="10.3" y="135.9">C</text>
<text x="285.3" y="135.9">C</text>
<text x="46.9" y="143.2">IO-DATA-0</text>
<text x="81.3" y="143.2">IDE-~{RST}</text>
<text x="43.2" y="145.8">~{IDE-RST-CLK}</text>
<text x="57.5" y="155.9">~{RESET}</text>
<text x="10.3" y="185.9">D</text>
<text x="285.3" y="185.9">D</text>
<text x="35" y="199.9">1</text>
<text x="85" y="199.9">2</text>
<text x="135" y="199.9">3</text>
<text x="185" y="199.9">4</text>
<text x="235" y="199.9">5</text>
<text x="285" y="199.9">6</text>
</g>
<g font-size="1.8" fill="#006464">
<text x="70.3" y="33.9">10S1</text>
<text x="71.9" y="31">+5V</text>
<text x="81.5" y="33.9">74LS245</text>
<text x="72.1" y="39">A0</text>
<text x="72.1" y="41.5">A1</text>
<text x="79.4" y="40.6" transform="rotate(-90 79.4 40.6)">VCC</text>
<text x="83.1" y="41.5">B1</text>
<text x="83.1" y="39">B0</text>
<text x="174" y="38.4">+5V</text>
<text x="72.1" y="44.1">A2</text>
<text x="72.1" y="46.6">A3</text>
<text x="83.1" y="46.6">B3</text>
<text x="83.1" y="44.1">B2</text>
<text x="112.3" y="47.5">10T1</text>
<text x="148.6" y="46.2">CN2I1</text>
<text x="177" y="46.6">R163</text>
<text x="182.4" y="46.6">4.7k</text>
<text x="233.9" y="47.9">+5V</text>
<text x="72.1" y="49.1">A4</text>
<text x="72.1" y="51.7">A5</text>
<text x="83.1" y="51.7">B5</text>
<text x="83.1" y="49.1">B4</text>
<text x="108" y="49.8">ZBDS5101-8PT</text>
<text x="147.5" y="48.5">ATA-IDE</text>
<text x="160.8" y="51.6">GND</text>
<text x="177" y="49.1">R316</text>
<text x="182.7" y="49.1">10k</text>
<text x="72.1" y="54.2">A6</text>
<text x="72.1" y="56.8">A7</text>
<text x="83.1" y="56.8">B7</text>
<text x="83.1" y="54.2">B6</text>
<text x="137.5" y="54.4">GND</text>
<text x="226.3" y="54.2">74LS245</text>
<text x="229.6" y="59.3">B0</text>
<text x="240.5" y="54.2">14S1</text>
<text x="240.6" y="59.3">A0</text>
<text x="72.1" y="61.8">A-&gt;B</text>
<text x="72.1" y="64.4">CE</text>
<text x="79.4" y="65.3" transform="rotate(-90 79.4 65.3)">GND</text>
<text x="229.6" y="64.4">B2</text>
<text x="229.6" y="61.8">B1</text>
<text x="236.9" y="60.9" transform="rotate(-90 236.9 60.9)">VCC</text>
<text x="240.6" y="61.8">A1</text>
<text x="240.6" y="64.4">A2</text>
<text x="82" y="71.9">GND</text>
<text x="229.6" y="69.5">B4</text>
<text x="229.6" y="66.9">B3</text>
<text x="240.6" y="66.9">A3</text>
<text x="240.6" y="69.5">A4</text>
<text x="71.9" y="76.7">+5V</text>
<text x="112.3" y="75.8">12T1</text>
<text x="160.8" y="77">GND</text>
<text x="229.6" y="77.1">B7</text>
<text x="229.6" y="74.5">B6</text>
<text x="229.6" y="72">B5</text>
<text x="240.6" y="72">A5</text>
<text x="240.6" y="74.5">A6</text>
<text x="240.6" y="77.1">A7</text>
<text x="70.3" y="79.6">12S1</text>
<text x="81.5" y="79.6">74LS245</text>
<text x="199.4" y="81.5">ZBDS5101-8PT</text>
<text x="203.7" y="83.8">13T1</text>
<text x="238.6" y="82.2">A-&gt;B</text>
<text x="256.4" y="81.8">+5V</text>
<text x="72.1" y="84.7">A0</text>
<text x="72.1" y="87.2">A1</text>
<text x="72.1" y="89.8">A2</text>
<text x="79.4" y="86.3" transform="rotate(-90 79.4 86.3)">VCC</text>
<text x="83.1" y="89.8">B2</text>
<text x="83.1" y="87.2">B1</text>
<text x="83.1" y="84.7">B0</text>
<text x="160.8" y="87.1">GND</text>
<text x="236.9" y="85.6" transform="rotate(-90 236.9 85.6)">GND</text>
<text x="240.4" y="84.7">CE</text>
<text x="256" y="84.6">GND</text>
<text x="72.1" y="92.3">A3</text>
<text x="72.1" y="94.9">A4</text>
<text x="83.1" y="94.9">B4</text>
<text x="83.1" y="92.3">B3</text>
<text x="160.8" y="92.2">GND</text>
<text x="237.5" y="94.9">GND</text>
<text x="72.1" y="97.4">A5</text>
<text x="72.1" y="99.9">A6</text>
<text x="83.1" y="99.9">B6</text>
<text x="83.1" y="97.4">B5</text>
<text x="109.3" y="99.9">ZBDS5101-8PT</text>
<text x="137.5" y="97.5">GND</text>
<text x="160.8" y="97.3">GND</text>
<text x="72.1" y="107.6">A-&gt;B</text>
<text x="72.1" y="102.5">A7</text>
<text x="83.1" y="102.5">B7</text>
<text x="155.4" y="106.3">R164</text>
<text x="155.4" y="103.8">R318</text>
<text x="162.2" y="106.3">10K</text>
<text x="162.2" y="103.8">10K</text>
<text x="72.1" y="110.1">CE</text>
<text x="79.4" y="111" transform="rotate(-90 79.4 111)">GND</text>
<text x="155.4" y="108.8">R317</text>
<text x="162" y="108.8">6.8K</text>
<text x="82" y="117.6">GND</text>
<text x="168.3" y="115.8">GND</text>
<text x="102.4" y="131.1">+12V</text>
<text x="67.4" y="133.6">+5V</text>
<text x="72.2" y="135.5">26E?A</text>
<text x="121.7" y="136.8">3T1</text>
<text x="64.5" y="143.1">D</text>
<text x="69.2" y="143.5" transform="rotate(-90 69.2 143.5)">~{S}</text>
<text x="71.3" y="143.1">Q</text>
<text x="71.8" y="138">74LS74</text>
<text x="103.5" y="141.9">1000uf</text>
<text x="104.6" y="139.3">C249</text>
<text x="118" y="139.3">EMI_Filter_LCL</text>
<text x="162.4" y="138.2">CN2P1</text>
<text x="163.6" y="140.6">Intergrated IDE Connector</text>
<text x="64.5" y="145.7">C</text>
<text x="69.2" y="149.1" transform="rotate(-90 69.2 149.1)">~{R}</text>
<text x="69.9" y="148.2">~{Q}</text>
<text x="102.9" y="145.1">+5V</text>
<text x="118" y="146.9">EMI_Filter_LCL</text>
<text x="121.7" y="144.4">4T1</text>
<text x="118" y="154.6">EMI_Filter_LCL</text>
<text x="121.7" y="152">5T1</text>
<text x="162.4" y="150.9">CN15</text>
<text x="162.8" y="153.3">B4P-VH</text>
<text x="102" y="158.4">C218 C252</text>
<text x="103.1" y="160.9">?uf</text>
<text x="107.2" y="160.9">300uf</text>
<text x="115" y="161.5">GND</text>
</g>
<g font-size="1.8" fill="#a90000">
<text x="78.5" y="34.3" transform="rotate(-90 78.5 34.3)">20</text>
<text x="68.1" y="38.1">2</text>
<text x="68.1" y="40.6">3</text>
<text x="87.9" y="40.6">17</text>
<text x="87.9" y="38.1">18</text>
<text x="68.1" y="43.2">4</text>
<text x="68.1" y="45.7">5</text>
<text x="87.9" y="45.7">15</text>
<text x="87.9" y="43.2">16</text>
<text x="68.1" y="48.3">6</text>
<text x="68.1" y="50.8">7</text>
<text x="68.1" y="53.3">8</text>
<text x="87.9" y="53.3">12</text>
<text x="87.9" y="50.8">13</text>
<text x="87.9" y="48.3">14</text>
<text x="108.7" y="53.3">1</text>
<text x="118.4" y="53.3">16</text>
<text x="146.2" y="50.8">1</text>
<text x="146.2" y="53.3">2</text>
<text x="154.6" y="53.3">39</text>
<text x="154.6" y="50.8">40</text>
<text x="68.1" y="55.9">9</text>
<text x="87.9" y="55.9">11</text>
<text x="108.7" y="55.9">2</text>
<text x="108.7" y="58.4">3</text>
<text x="118.4" y="58.4">14</text>
<text x="118.4" y="55.9">15</text>
<text x="146.2" y="55.9">3</text>
<text x="146.2" y="58.4">4</text>
<text x="154.6" y="58.4">37</text>
<text x="154.6" y="55.9">38</text>
<text x="200.2" y="58.4">9</text>
<text x="210.3" y="58.4">8</text>
<text x="225.1" y="58.4">18</text>
<text x="236" y="54.6" transform="rotate(-90 236 54.6)">20</text>
<text x="245.9" y="58.4">2</text>
<text x="67.6" y="63.5">19</text>
<text x="68.1" y="61">1</text>
<text x="108.7" y="61">4</text>
<text x="108.7" y="63.5">5</text>
<text x="118.4" y="63.5">12</text>
<text x="118.4" y="61">13</text>
<text x="146.2" y="61">5</text>
<text x="146.2" y="63.5">6</text>
<text x="154.6" y="63.5">35</text>
<text x="154.6" y="61">36</text>
<text x="199.7" y="61">10</text>
<text x="199.7" y="63.5">11</text>
<text x="210.3" y="63.5">6</text>
<text x="210.3" y="61">7</text>
<text x="225.1" y="63.5">16</text>
<text x="225.1" y="61">17</text>
<text x="245.9" y="61">3</text>
<text x="245.9" y="63.5">4</text>
<text x="78.5" y="69.8" transform="rotate(-90 78.5 69.8)">10</text>
<text x="108.7" y="66">6</text>
<text x="108.7" y="68.6">7</text>
<text x="108.7" y="71.1">8</text>
<text x="118.4" y="68.6">10</text>
<text x="118.4" y="66">11</text>
<text x="118.9" y="71.1">9</text>
<text x="146.2" y="66">7</text>
<text x="146.2" y="68.6">8</text>
<text x="146.2" y="71.1">9</text>
<text x="154.6" y="71.1">32</text>
<text x="154.6" y="68.6">33</text>
<text x="154.6" y="66">34</text>
<text x="199.7" y="66">12</text>
<text x="199.7" y="68.6">13</text>
<text x="199.7" y="71.1">14</text>
<text x="210.3" y="71.1">3</text>
<text x="210.3" y="68.6">4</text>
<text x="210.3" y="66">5</text>
<text x="225.1" y="71.1">13</text>
<text x="225.1" y="68.6">14</text>
<text x="225.1" y="66">15</text>
<text x="245.9" y="66">5</text>
<text x="245.9" y="68.6">6</text>
<text x="245.9" y="71.1">7</text>
<text x="145.7" y="73.7">10</text>
<text x="145.7" y="76.2">11</text>
<text x="154.6" y="76.2">30</text>
<text x="154.6" y="73.7">31</text>
<text x="199.7" y="73.7">15</text>
<text x="199.7" y="76.2">16</text>
<text x="210.3" y="76.2">1</text>
<text x="210.3" y="73.7">2</text>
<text x="225.1" y="76.2">11</text>
<text x="225.1" y="73.7">12</text>
<text x="245.9" y="73.7">8</text>
<text x="245.9" y="76.2">9</text>
<text x="68.1" y="83.8">2</text>
<text x="78.5" y="80" transform="rotate(-90 78.5 80)">20</text>
<text x="87.9" y="83.8">18</text>
<text x="108.7" y="78.7">1</text>
<text x="108.7" y="81.3">2</text>
<text x="108.7" y="83.8">3</text>
<text x="118.4" y="83.8">14</text>
<text x="118.4" y="81.3">15</text>
<text x="118.4" y="78.7">16</text>
<text x="145.7" y="78.7">12</text>
<text x="145.7" y="81.3">13</text>
<text x="145.7" y="83.8">14</text>
<text x="154.6" y="83.8">27</text>
<text x="154.6" y="81.3">28</text>
<text x="154.6" y="78.7">29</text>
<text x="245.4" y="83.8">19</text>
<text x="245.9" y="81.3">1</text>
<text x="68.1" y="86.4">3</text>
<text x="68.1" y="88.9">4</text>
<text x="87.9" y="88.9">16</text>
<text x="87.9" y="86.4">17</text>
<text x="108.7" y="86.4">4</text>
<text x="108.7" y="88.9">5</text>
<text x="118.4" y="88.9">12</text>
<text x="118.4" y="86.4">13</text>
<text x="145.7" y="86.4">15</text>
<text x="145.7" y="88.9">16</text>
<text x="154.6" y="88.9">25</text>
<text x="154.6" y="86.4">26</text>
<text x="68.1" y="91.4">5</text>
<text x="68.1" y="94">6</text>
<text x="87.9" y="94">14</text>
<text x="87.9" y="91.4">15</text>
<text x="108.7" y="91.4">6</text>
<text x="108.7" y="94">7</text>
<text x="118.4" y="94">10</text>
<text x="118.4" y="91.4">11</text>
<text x="145.7" y="91.4">17</text>
<text x="145.7" y="94">18</text>
<text x="154.6" y="94">23</text>
<text x="154.6" y="91.4">24</text>
<text x="236" y="90.1" transform="rotate(-90 236 90.1)">10</text>
<text x="68.1" y="96.5">7</text>
<text x="68.1" y="99.1">8</text>
<text x="68.1" y="101.6">9</text>
<text x="87.9" y="101.6">11</text>
<text x="87.9" y="99.1">12</text>
<text x="87.9" y="96.5">13</text>
<text x="108.7" y="96.5">8</text>
<text x="118.9" y="96.5">9</text>
<text x="145.7" y="96.5">19</text>
<text x="145.7" y="99.1">20</text>
<text x="154.6" y="99.1">21</text>
<text x="154.6" y="96.5">22</text>
<text x="68.1" y="106.7">1</text>
<text x="67.6" y="109.2">19</text>
<text x="78.5" y="115.5" transform="rotate(-90 78.5 115.5)">10</text>
<text x="126.5" y="134.6">1</text>
<text x="139.2" y="134.6">3</text>
<text x="156.4" y="134.6">1</text>
<text x="156.4" y="137.2">2</text>
<text x="61.7" y="142.2">2</text>
<text x="68.3" y="139.2" transform="rotate(-90 68.3 139.2)">4</text>
<text x="74.4" y="142.2">5</text>
<text x="126.5" y="142.2">1</text>
<text x="133.1" y="139.2" transform="rotate(-90 133.1 139.2)">2</text>
<text x="139.2" y="142.2">3</text>
<text x="156.4" y="139.7">3</text>
<text x="156.4" y="142.2">4</text>
<text x="61.7" y="144.8">3</text>
<text x="74.4" y="147.3">6</text>
<text x="126.5" y="149.9">1</text>
<text x="133.1" y="146.8" transform="rotate(-90 133.1 146.8)">2</text>
<text x="139.2" y="149.9">3</text>
<text x="156.4" y="147.3">1</text>
<text x="156.4" y="149.9">2</text>
<text x="68.3" y="151.9" transform="rotate(-90 68.3 151.9)">1</text>
<text x="133.1" y="154.4" transform="rotate(-90 133.1 154.4)">2</text>
<text x="156.4" y="152.4">3</text>
<text x="156.4" y="154.9">4</text>
</g>
<g font-size="1.8" fill="#0f0f0f">
<text x="43.2" y="40.6">IO-DATA-8</text>
<text x="43.2" y="38.1">IO-DATA-7</text>
<text x="43.2" y="43.2">IO-DATA-6</text>
<text x="43.2" y="45.7">IO-DATA-9</text>
<text x="43.2" y="53.3">IO-DATA-4</text>
<text x="43.2" y="48.2">IO-DATA-5</text>
<text x="43.2" y="50.8">IO-DATA-10</text>
<text x="123.2" y="53.3">IDE-D7</text>
<text x="43.2" y="55.9">IO-DATA-11</text>
<text x="133.3" y="58.4">IDE-D8</text>
<text x="133.3" y="60.9">IDE-D6</text>
<text x="133.3" y="63.5">IDE-D9</text>
<text x="186.7" y="60.9">IDE-WRITE</text>
<text x="186.7" y="63.5">IDE-READ</text>
<text x="133.3" y="71.1">IDE-D4</text>
<text x="133.3" y="68.6">IDE-D10</text>
<text x="133.3" y="66">IDE-D5</text>
<text x="186.7" y="71.1">IDE-A0</text>
<text x="186.7" y="68.6">IDE-A2</text>
<text x="186.7" y="66">IDE-A1</text>
<text x="40.6" y="74.9">IO-DATA</text>
<text x="133.3" y="73.6">IDE-D11</text>
<text x="133.3" y="76.2">IDE-D3</text>
<text x="186.7" y="73.6">IDE-CS0</text>
<text x="186.7" y="76.2">IDE-CS1</text>
<text x="43.2" y="83.8">IO-DATA-3</text>
<text x="133.3" y="81.3">IDE-D2</text>
<text x="133.3" y="78.7">IDE-D12</text>
<text x="133.3" y="83.8">IDE-D13</text>
<text x="43.2" y="86.3">IO-DATA-12</text>
<text x="43.2" y="88.9">IO-DATA-2</text>
<text x="133.3" y="88.9">IDE-D14</text>
<text x="133.3" y="86.3">IDE-D1</text>
<text x="43.2" y="91.4">IO-DATA-13</text>
<text x="43.2" y="94">IO-DATA-1</text>
<text x="133.3" y="94">IDE-D15</text>
<text x="133.3" y="91.4">IDE-D0</text>
<text x="43.2" y="101.6">IO-DATA-15</text>
<text x="43.2" y="99">IO-DATA-0</text>
<text x="43.2" y="96.5">IO-DATA-14</text>
</g>
<g font-size="1.8" fill="#0000c2">
<text x="274.3" y="77.5">CPLD</text>
<text x="134.6" y="100.3">KEY-PIN</text>
<text x="175.3" y="101.6">28: SPSYNC/CSEL - Not Used</text>
<text x="175.3" y="99">31: INTRQ maps to</text>
<text x="175.3" y="104.1">21: DMA REQ - Not used?</text>
<text x="45.7" y="160">Holds the IDE bus in reset until activated</text>
</g>
</svg>
